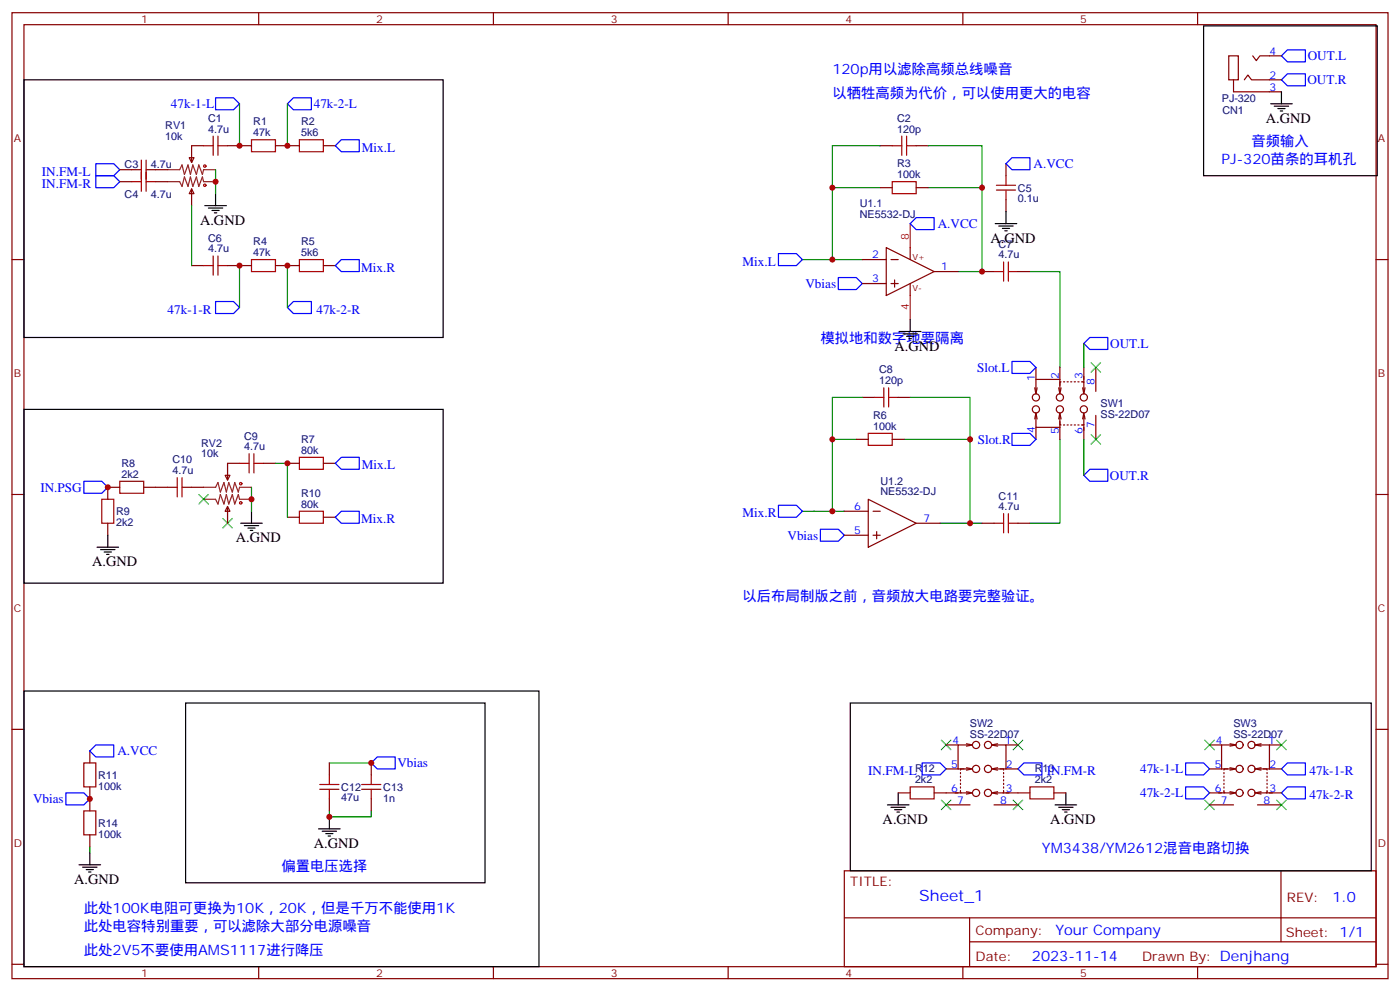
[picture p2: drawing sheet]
<svg xmlns="http://www.w3.org/2000/svg" width="412mm" height="292mm" viewBox="0 0 412 292" stroke-linecap="round" stroke-linejoin="round" font-family="sans-serif">
<g fill="none" stroke="#870000" stroke-width=".35">
<path d="M3.5 3.7h405.4v284.4h-405.4zM7.1 7.3h398.2v277.3h-398.2zM76.2 3.7v3.6M145.3 3.7v3.6M214.5 3.7v3.6M283.6 3.7v3.6M352.8 3.7v3.6M361.9 16.4h2.9v7.1h-2.9zM369 16.4l1.1 1.5 1-1.5h6.4M363.4 23.5v3.5h14.1M366.5 23.5l1.1-1.4 1.1 1.4h8.8M35.3 50h3.5"/>
<path d="M35.3 53.5h3.5M45.9 50h3.5M45.9 53.5h3.5M55.7 46.4h1.4l-.7 1.4zM56.4 55.6l.7 1.4h-1.4zM56.4 55.6v4.9M60 42.9h-3.6v4.9M67 42.9h7.1M81.1 42.9h7.1M95.2 42.9h3.6M259.3 42.9h3.5M259.3 55.2h3.5"/>
<path d="M269.9 42.9h3.5M269.9 55.2h3.5M296.3 48.2v3.5M296.3 58.8v3.5M3.5 76.4h3.6M56.4 78.2h3.6M67 78.2h7.1M81.1 78.2h7.1M95.2 78.2h3.6M254 76.4h7.1M261.1 72.9l14.1 7-14.1 7.1zM262.5 76.4h2.1"/>
<path d="M268.1 72.9v3.5M275.2 79.9h7M289.3 79.9h3.5M299.9 79.9h3.5M405.3 76.4h3.6M254 83.5h7.1M262.5 83.5h2.1M263.5 82.4v2.1M268.1 83.5v3.5M254 117h3.5M264.6 117h3.5M304.8 114.2l.4 1.7"/>
<path d="M305.2 108.2v3.5M305.5 114.2l-.3 1.7M311.9 114.2l.3 1.7 .4-1.7M312.2 111.7h-7v4.2M312.2 108.2v5.3M312.6 112.4h-.4v2.8M313.3 112.4h.3M314.3 112.4h.4M315.4 112.4h.3M316.4 112.4h.4M317.5 112.4h.4M318.6 112.4h.7v2.8"/>
<path d="M318.9 114.2l.4 1.7 .3-1.7M319.3 108.2v4.4M322.8 108.2v7M66.3 139.9h1.4l-.7 1.4zM70.6 136.4h-3.6v4.9M77.6 136.4h3.5M84.7 136.4h3.5M95.2 136.4h3.6M252.2 129.3h3.6M262.8 129.3h3.5M305.2 121.6v4.2h7M305.2 125.8v3.5"/>
<path d="M305.2 121.6l.3 1.7M305.2 121.6l-.4 1.7M311.9 123.3l.3-1.7 .4 1.7M312.2 122.3v2.8h.4M312.2 124v5.3M313.3 125.1h.3M314.3 125.1h.4M315.4 125.1h.3M316.4 125.1h.4M317.5 125.1h.4M318.9 123.3l.4-1.7 .3 1.7M319.3 122.3v2.8h-.7"/>
<path d="M319.3 124.9v4.4M322.8 122.3v7M3.5 145.6h3.6M31.7 154v3.6M35.3 143.4h-3.6v3.6M42.3 143.4h7.1M56.4 143.4h3.6M67 149.1l.7 1.4h-1.4zM67 149.1v4.9M84.7 152.3h3.5M95.2 152.3h3.6M248.7 150.5h7.1"/>
<path d="M248.7 157.6h7.1M255.8 147l14.1 7-14.1 7.1zM257.2 150.5h2.1M257.2 157.6h2.1M258.2 156.5v2.1M269.9 154h7M289.3 154h3.5M299.9 154h3.5M405.3 145.6h3.6M3.5 214.7h3.6M278.7 219.3h3.5M284.7 218.9l1.8 .4"/>
<path d="M286.5 219.3h-4.3v7M286.5 219.3l-1.8 .3M292.1 219.3h4.2v7M292.1 219.3l1.8 .3M293.9 218.9l-1.8 .4M296.3 219.3h3.6M356.3 219.3h3.5M362.3 218.9l1.8 .4M364.1 219.3h-4.3v7M364.1 219.3l-1.8 .3M369.7 219.3h4.2v7M369.7 219.3l1.8 .3"/>
<path d="M371.5 218.9l-1.8 .4M373.9 219.3h3.6M405.3 214.7h3.6M26.5 221.1v3.5M26.5 231.6v7.1M97 224.6v3.5M97 235.2v3.5M109.4 224.6v3.5M109.4 235.2v3.5M264.6 233.4h3.5M275.2 233.4h7.9M278.7 226.3h5.3"/>
<path d="M278.7 236.9h7.1M282.9 232.7v.7h2.9M282.9 227.4v.4M282.9 228.5v.3M282.9 229.5v.4M282.9 230.6v.3M282.9 231.6v.4M284.7 233l1.8 .4-1.8 .4M284.7 226l1.8 .3-1.8 .4M285.8 226.3h-2.9v.4M292.1 226.3l1.8 .4M292.1 233.4l1.8 .4"/>
<path d="M292.8 226.3h2.8v.4M292.8 236.9h7.1M293.9 226l-1.8 .3M293.9 233l-1.8 .4M294.6 226.3h5.3M295.5 233.4h7.9M295.6 232.7v.7h-2.8M295.6 227.4v.4M295.6 228.5v.3M295.6 229.5v.4M295.6 230.6v.3M295.6 231.6v.4"/>
<path d="M310.4 233.4h3.6M356.3 226.3h5.3M356.3 233.4h4.4M356.3 236.9h7.1M360.5 232.7v.7h2.9M360.5 227.4v.4M360.5 228.5v.3M360.5 229.5v.4M360.5 230.6v.3M360.5 231.6v.4M362.3 233l1.8 .4-1.8 .4M362.3 226l1.8 .3-1.8 .4"/>
<path d="M363.4 226.3h-2.9v.4M369.7 226.3l1.8 .4M369.7 233.4l1.8 .4M370.4 226.3h2.8v.4M370.4 236.9h7.1M371.5 226l-1.8 .3M371.5 233l-1.8 .4M372.2 226.3h5.3M373.1 233.4h4.4M373.2 232.7v.7h-2.8M373.2 227.4v.4M373.2 228.5v.3"/>
<path d="M373.2 229.5v.4M373.2 230.6v.3M373.2 231.6v.4M26.5 245.7v3.6M248.7 256.3h156.6v28.3h-156.6zM377.3 256.4v20.8M248.7 270.2h156.5M285.6 277.2h119.6M285.6 270.2v14.1M3.5 283.8h3.6M76.2 284.6v3.5M145.3 284.6v3.5"/>
<path d="M214.5 284.6v3.5M283.6 284.6v3.5M352.8 284.6v3.5M405.3 283.8h3.6"/>
<circle cx="305.2" cy="117" r="1.06"/>
<circle cx="312.2" cy="117" r="1.06"/>
<circle cx="319.3" cy="117" r="1.06"/>
<circle cx="305.2" cy="120.5" r="1.06"/>
<circle cx="312.2" cy="120.5" r="1.06"/>
<circle cx="319.3" cy="120.5" r="1.06"/>
<circle cx="287.5" cy="219.3" r="1.06"/>
<circle cx="291" cy="219.3" r="1.06"/>
<circle cx="365.1" cy="219.3" r="1.06"/>
<circle cx="368.7" cy="219.3" r="1.06"/>
<circle cx="287.5" cy="226.3" r="1.06"/>
<circle cx="287.5" cy="233.4" r="1.06"/>
<circle cx="291" cy="226.3" r="1.06"/>
<circle cx="291" cy="233.4" r="1.06"/>
<circle cx="365.1" cy="233.4" r="1.06"/>
<circle cx="365.1" cy="226.3" r="1.06"/>
<circle cx="368.7" cy="226.3" r="1.06"/>
<circle cx="368.7" cy="233.4" r="1.06"/>
</g>
<g fill="none" stroke="#00f" stroke-width=".35">
<path d="M377.5 16.4l1.7-1.7h5.3v3.5h-5.3zM63.5 28.8h5.3l1.8 1.8-1.8 1.7h-5.3zM84.7 30.6l1.7-1.8h5.3v3.5h-5.3zM377.5 23.5l1.7-1.8h5.3v3.6h-5.3zM28.2 48.2h5.3l1.8 1.8-1.8 1.7h-5.3zM28.2 51.7h5.3l1.8 1.8-1.8 1.7h-5.3zM100.5 41.1h5.3v3.6h-5.3l-1.7-1.8zM298.1 46.4h5.3v3.6h-5.3l-1.8-1.8zM100.5 76.4h5.3v3.5h-5.3l-1.7-1.7zM229.3 74.6h5.3l1.8 1.8-1.8 1.8h-5.3zM269.9 64.1h5.3v3.5h-5.3l-1.8-1.8zM63.5 88.8h5.3l1.8 1.7-1.8 1.8h-5.3z"/>
<path d="M86.4 88.8h5.3v3.5h-5.3l-1.7-1.8zM246.9 81.7h5.3l1.8 1.8-1.8 1.7h-5.3zM298.1 106.4h5.3l1.8 1.8-1.8 1.7h-5.3zM319.3 101.1l1.7-1.8h5.3v3.6h-5.3zM100.5 134.6h5.3v3.5h-5.3l-1.7-1.7zM298.1 127.6h5.3l1.8 1.7-1.8 1.8h-5.3zM319.3 139.9l1.7-1.8h5.3v3.6h-5.3zM24.7 141.7h5.3l1.7 1.7-1.7 1.8h-5.3zM100.5 150.5h5.3v3.5h-5.3l-1.7-1.7zM229.3 148.7h5.3l1.8 1.8-1.8 1.8h-5.3zM241.7 155.8h5.2l1.8 1.8-1.8 1.7h-5.2zM28.2 219.3h5.3v3.5h-5.3l-1.7-1.7z"/>
<path d="M19.4 233.4h5.3l1.8 1.8-1.8 1.7h-5.3zM111.1 222.8h5.3v3.5h-5.3l-1.7-1.7zM271.6 224.6h5.3l1.8 1.7-1.8 1.8h-5.3zM301.6 224.6h5.3v3.5h-5.3l-1.7-1.8zM349.2 231.6h5.3l1.8 1.8-1.8 1.8h-5.3zM349.2 224.6h5.3l1.8 1.7-1.8 1.8h-5.3zM379.2 231.6h5.3v3.6h-5.3l-1.7-1.8zM379.2 224.6h5.3v3.5h-5.3l-1.7-1.8z"/>
</g>
<g fill="none" stroke="#000" stroke-width=".35">
<path d="M354.5 7.6h51.2v44.1h-51.2zM7.1 23.5h123.4v75.8h-123.4zM374.3 30.6h6.3M375.4 31.3h4.2M376.4 32h2.1M377.1 32.7h.7M377.5 27v3.6M63.5 57v3.5M60.3 60.5h6.4M61.4 61.2h4.2M62.4 61.9h2.2M63.1 62.7h.8"/>
<path d="M293.2 65.8h6.3M294.2 66.5h4.2M295.3 67.2h2.1M296 67.9h.7M296.3 62.3v3.5M264.9 97.6h6.4M266 98.3h4.2M267.1 99h2.1M267.8 99.7h.7M268.1 94.1v3.5M7.1 120.5h123.4v51.2h-123.4zM31.7 157.6v3.5"/>
<path d="M70.9 154h6.4M72 154.7h4.2M73 155.4h2.1M73.7 156.1h.7M74.1 150.5v3.5M28.6 161.1h6.3M29.6 161.8h4.3M30.7 162.5h2.1M31.4 163.2h.7M7.1 203.4h151.6v81.2h-151.6zM54.7 206.9h88.2v53h-88.2zM250.5 206.9h153.4v49.4h-153.4z"/>
<path d="M261.4 236.9h6.4M262.5 237.6h4.2M263.5 238.3h2.1M264.2 239h.7M264.6 233.4v3.5M310.8 236.9h6.3M311.9 237.6h4.2M312.9 238.3h2.1M313.6 239h.7M314 233.4v3.5M23.3 254.6h6.3M24.3 255.3h4.3"/>
<path d="M25.4 256h2.1M26.1 256.7h.7M26.5 251v3.6M93.8 244h6.4M94.9 244.7h4.2M96 245.4h2.1M96.7 246.1h.7M97 240.5v3.5"/>
</g>
<g fill="none" stroke="#008700" stroke-width=".35">
<path d="M70.6 30.6v12.3M84.7 30.6v12.3M63.5 50v7M259.3 55.2h-14.1v21.2M259.3 42.9h-14.1v12.3M273.4 55.2h15.9v24.7h-7.1M273.4 42.9h15.9v12.3M56.4 60.5v17.7M70.6 78.2v12.3M84.7 78.2v12.3M236.4 76.4h17.6M303.4 79.9h8.8v28.3"/>
<path d="M254 117h-8.8v12.3M268.1 117h17.7v12.3M319.3 101.1v7.1M81.1 136.4h3.6v15.9M252.2 129.3h-7v21.2M266.3 129.3h19.5v24.7h-8.9M312.2 129.3v24.7h-8.8M319.3 129.3v10.6M74.1 143.4v7.1M236.4 150.5h12.3M285.8 154h3.5M97 238.7v1.8h12.4v-1.8"/>
<path d="M97 224.6h12.4M26.5 249.3v1.7"/>
</g>
<g fill="none" stroke="#a10000" stroke-width=".35">
<path d="M38.8 50h2.8M38.8 53.5h2.8M41.6 47.1v9.2M43 50h2.9M43 47.1v9.2M43 53.5h2.9M60 42.9h2.8M62.8 40.1v5.6M64.2 42.9h2.8M64.2 40.1v5.6M74.1 41.1h7v3.6h-7zM88.2 41.1h7v3.6h-7z"/>
<path d="M262.8 53.5h7.1v3.5h-7.1zM262.8 42.9h2.8M265.6 40.1v5.6M267.1 42.9h2.8M267.1 40.1v5.6M293.5 56h5.7M293.5 54.5h5.7M296.3 51.7v2.8M296.3 56v2.8M60 78.2h2.8M62.8 75.4v5.6M64.2 78.2h2.8"/>
<path d="M64.2 75.4v5.6M74.1 76.4h7v3.5h-7zM88.2 76.4h7v3.5h-7zM292.8 79.9h2.8M295.6 77.1v5.7M297 77.1v5.7M297 79.9h2.9M257.5 117h2.8M260.3 114.2v5.6M261.8 117h2.8M261.8 114.2v5.6M70.6 136.4h2.8"/>
<path d="M73.4 133.6v5.6M74.8 136.4h2.8M74.8 133.6v5.6M88.2 134.6h7v3.5h-7zM255.8 127.6h7v3.5h-7zM30 147h3.5v7h-3.5zM35.3 141.7h7v3.5h-7zM49.4 143.4h2.8M52.2 140.6v5.7M53.6 143.4h2.8M53.6 140.6v5.7M88.2 150.5h7v3.5h-7z"/>
<path d="M292.8 154h2.8M295.6 151.2v5.6M297 154h2.9M297 151.2v5.6M24.7 238.7h3.5v7h-3.5zM24.7 224.6h3.5v7h-3.5zM94.2 232.3h5.6M94.2 230.9h5.6M97 228.1v2.8M97 232.3v2.9M106.5 232.3h5.7M106.5 230.9h5.7"/>
<path d="M109.4 228.1v2.8M109.4 232.3v2.9M268.1 231.6h7.1v3.6h-7.1zM303.4 231.6h7v3.6h-7z"/>
<circle cx="60.3" cy="48.9" r=".35"/>
<circle cx="60.3" cy="54.5" r=".35"/>
<circle cx="70.9" cy="142.4" r=".35"/>
<circle cx="70.9" cy="148" r=".35"/>
</g>
<path d="M268.1 65.8v7.1M268.1 87v7.1" fill="none" stroke="#f00" stroke-width=".35"/>
<g fill="none" stroke="#3c3" stroke-width=".35">
<path d="M321.4 106.8l2.8 2.8M324.2 106.8l-2.8 2.8M321.4 127.9l2.8 2.8M324.2 127.9l-2.8 2.8M58.6 145.6l2.8 2.8M61.4 145.6l-2.8 2.8M65.6 152.6l2.8 2.8M68.4 152.6l-2.8 2.8M277.3 217.9l2.8 2.8M280.1 217.9l-2.8 2.8M298.4 217.9l2.9 2.8M301.3 217.9l-2.9 2.8"/>
<path d="M354.9 217.9l2.8 2.8M357.7 217.9l-2.8 2.8M376.1 217.9l2.8 2.8M378.9 217.9l-2.8 2.8M277.3 235.5l2.8 2.8M280.1 235.5l-2.8 2.8M298.4 235.5l2.9 2.8M301.3 235.5l-2.9 2.8M354.9 235.5l2.8 2.8M357.7 235.5l-2.8 2.8M376.1 235.5l2.8 2.8M378.9 235.5l-2.8 2.8"/>
</g>
<path d="M49.4 50h3.5l.7-1.5 .7 2.9 1.1-2.9 .7 2.9 .7-2.9 1.1 2.9 .7-2.9 1 2.9 .4-1.4h3.5M49.4 53.5h3.5l.7 1.4 .7-2.8 1.1 2.8 .7-2.8 .7 2.8 1.1-2.8 .7 2.8 1-2.8 .4 1.4h3.5M60 143.4h3.5l.7-1.4 .7 2.9 1.1-2.9 .7 2.9 .7-2.9 1 2.9 .7-2.9 1.1 2.9 .4-1.5h3.5M60 147h3.5l.7 1.4 .7-2.8 1.1 2.8 .7-2.8 .7 2.8 1-2.8 .7 2.8 1.1-2.8 .4 1.4h3.5" fill="none" stroke="#8c2424" stroke-width=".35"/>
<g fill="#c00">
<circle cx="26.5" cy="235.2" r=".88"/>
<circle cx="109.4" cy="224.6" r=".88"/>
<circle cx="97" cy="240.5" r=".88"/>
<circle cx="285.8" cy="154" r=".88"/>
<circle cx="289.3" cy="79.9" r=".88"/>
<circle cx="245.2" cy="76.4" r=".88"/>
<circle cx="245.2" cy="55.2" r=".88"/>
<circle cx="289.3" cy="55.2" r=".88"/>
<circle cx="245.2" cy="150.5" r=".88"/>
<circle cx="245.2" cy="129.3" r=".88"/>
<circle cx="285.8" cy="129.3" r=".88"/>
<circle cx="63.5" cy="53.5" r=".88"/>
<circle cx="74.1" cy="147" r=".88"/>
<circle cx="31.8" cy="143.4" r=".88"/>
<circle cx="84.7" cy="78.2" r=".88"/>
<circle cx="84.7" cy="42.9" r=".88"/>
<circle cx="84.7" cy="136.4" r=".88"/>
<circle cx="70.6" cy="42.9" r=".88"/>
<circle cx="70.6" cy="78.2" r=".88"/>
</g>
<text font-size="4.6" fill="#00f" x="270.8" y="265.4">Sheet_1</text>
<g font-size="4.2" fill="#00f">
<text x="245.2" y="21.7">120p用以滤除高频总线噪音</text>
<text x="245.2" y="28.8">以牺牲高频为代价，可以使用更大的电容</text>
<text x="368.7" y="42.9">音频输入</text>
<text x="359.8" y="48.2">PJ-320苗条的耳机孔</text>
<text x="241.7" y="101.1">模拟地和数字地要隔离</text>
<text x="218.7" y="177">以后布局制版之前，音频放大电路要完整验证。</text>
<text x="306.9" y="251">YM3438/YM2612混音电路切换</text>
<text x="82.9" y="256.3">偏置电压选择</text>
<text x="24.7" y="268.7">此处100K电阻可更换为10K，20K，但是千万不能使用1K</text>
<text x="392.5" y="265.6">1.0</text>
<text x="24.7" y="274">此处电容特别重要，可以滤除大部分电源噪音</text>
<text x="310.9" y="275.2">Your Company</text>
<text x="24.7" y="281">此处2V5不要使用AMS1117进行降压</text>
<text x="304" y="283">2023-11-14</text>
</g>
<g font-size="4.2">
<text x="372.9" y="36.2">A.GND</text>
<text x="58.9" y="66.2">A.GND</text>
<text x="291.7" y="71.5">A.GND</text>
<text x="263.5" y="103.2">A.GND</text>
<text x="69.5" y="159.7">A.GND</text>
<text x="27.2" y="166.7">A.GND</text>
<text x="260" y="242.6">A.GND</text>
<text x="309.4" y="242.6">A.GND</text>
<text x="92.4" y="249.6">A.GND</text>
<text x="21.9" y="260.2">A.GND</text>
</g>
<g font-size="3.9" fill="#00f">
<text x="385.2" y="17.7">OUT.L</text>
<text x="385.1" y="24.8">OUT.R</text>
<text x="50.4" y="31.8">47k-1-L</text>
<text x="92.4" y="31.8">47k-2-L</text>
<text x="106.6" y="44.7">Mix.L</text>
<text x="12.3" y="51.7">IN.FM-L</text>
<text x="304.5" y="49.4">A.VCC</text>
<text x="12.3" y="55.2">IN.FM-R</text>
<text x="276.2" y="67.1">A.VCC</text>
<text x="106.4" y="79.9">Mix.R</text>
<text x="218.7" y="78.2">Mix.L</text>
<text x="237.3" y="84.7">Vbias</text>
<text x="49.4" y="92.3">47k-1-R</text>
<text x="93.2" y="92.3">47k-2-R</text>
<text x="327" y="102.4">OUT.L</text>
<text x="287.8" y="109.5">Slot.L</text>
<text x="288" y="130.6">Slot.R</text>
<text x="106.6" y="138.1">Mix.L</text>
<text x="326.9" y="141.2">OUT.R</text>
<text x="11.9" y="144.7">IN.PSG</text>
<text x="106.4" y="154">Mix.R</text>
<text x="218.7" y="152.3">Mix.R</text>
<text x="232" y="158.8">Vbias</text>
<text x="34.6" y="222.3">A.VCC</text>
<text x="117.1" y="225.8">Vbias</text>
<text x="335.9" y="227.6">47k-1-L</text>
<text x="255.8" y="228.1">IN.FM-L</text>
<text x="308.3" y="228.1">IN.FM-R</text>
<text x="385.8" y="228.1">47k-1-R</text>
<text x="9.7" y="236.4">Vbias</text>
<text x="335.9" y="234.7">47k-2-L</text>
<text x="385.8" y="235.2">47k-2-R</text>
</g>
<g font-size="3.9" fill="#800">
<text x="250.5" y="260.9">TITLE:</text>
<text x="379.1" y="265.6">REV:</text>
<text x="287.4" y="275.1">Company:</text>
<text x="378.7" y="275.7">Sheet: 1/1</text>
<text x="287.4" y="282.8">Date:</text>
<text x="336.4" y="282.9">Drawn By: Denjhang</text>
</g>
<g font-size="3.2" fill="#800">
<text x="41.6" y="6.7">1</text>
<text x="110.8" y="6.7">2</text>
<text x="179.9" y="6.7">3</text>
<text x="249.1" y="6.7">4</text>
<text x="318.2" y="6.7">5</text>
<text x="4.1" y="41.8">A</text>
<text x="405.9" y="41.8">A</text>
<text x="4.1" y="111">B</text>
<text x="405.9" y="111">B</text>
<text x="4.1" y="180.1">C</text>
<text x="405.9" y="180.1">C</text>
<text x="4.1" y="249.3">D</text>
<text x="405.9" y="249.3">D</text>
<text x="41.6" y="287.5">1</text>
<text x="110.8" y="287.5">2</text>
<text x="179.9" y="287.5">3</text>
<text x="249.1" y="287.5">4</text>
<text x="318.2" y="287.5">5</text>
</g>
<g font-size="3.2" fill="#00f">
<text x="373.9" y="16.1">4</text>
<text x="373.9" y="23.1">2</text>
<text x="373.9" y="26.7">3</text>
<text x="256.9" y="76.1">2</text>
<text x="256.9" y="83.1">3</text>
<text x="277.3" y="79.6">1</text>
<text x="304.8" y="112" transform="rotate(-90 304.8 112)">1</text>
<text x="311.9" y="111.7" transform="rotate(-90 311.9 111.7)">2</text>
<text x="318.9" y="111.7" transform="rotate(-90 318.9 111.7)">3</text>
<text x="322.4" y="113.5" transform="rotate(-90 322.4 113.5)">8</text>
<text x="304.8" y="127.5" transform="rotate(-90 304.8 127.5)">4</text>
<text x="311.9" y="127.8" transform="rotate(-90 311.9 127.8)">5</text>
<text x="318.9" y="127.8" transform="rotate(-90 318.9 127.8)">6</text>
<text x="322.4" y="126.1" transform="rotate(-90 322.4 126.1)">7</text>
<text x="251.6" y="150.1">6</text>
<text x="272" y="153.7">7</text>
<text x="251.6" y="157.2">5</text>
<text x="280.6" y="218.9">4</text>
<text x="296" y="218.9">1</text>
<text x="358.2" y="218.9">4</text>
<text x="373.6" y="218.9">1</text>
<text x="280.2" y="226">5</text>
<text x="296.3" y="226">2</text>
<text x="357.8" y="226">5</text>
<text x="373.9" y="226">2</text>
<text x="280.2" y="233">6</text>
<text x="296.3" y="233">3</text>
<text x="357.8" y="233">6</text>
<text x="373.9" y="233">3</text>
<text x="282" y="236.6">7</text>
<text x="294.6" y="236.6">8</text>
<text x="359.6" y="236.6">7</text>
<text x="372.2" y="236.6">8</text>
</g>
<g font-size="3.2" fill="#000080">
<text x="359.9" y="30">PJ-320</text>
<text x="61.3" y="36">C1</text>
<text x="264.2" y="35.8">C2</text>
<text x="360.1" y="33.5">CN1</text>
<text x="48.7" y="41.1">10k</text>
<text x="48.7" y="38">RV1</text>
<text x="61.3" y="39">4.7u</text>
<text x="74.6" y="40.1">47k</text>
<text x="74.6" y="36.9">R1</text>
<text x="88.7" y="40.1">5k6</text>
<text x="88.7" y="36.9">R2</text>
<text x="264.2" y="39">120p</text>
<text x="36.7" y="49.3">C3</text>
<text x="44.4" y="49.3">4.7u</text>
<text x="264.2" y="52.4">100k</text>
<text x="264.2" y="49.2">R3</text>
<text x="36.7" y="58.2">C4</text>
<text x="44.4" y="58.2">4.7u</text>
<text x="299.9" y="59.5">0.1u</text>
<text x="299.9" y="56.4">C5</text>
<text x="253.3" y="64.1">NE5532-DJ</text>
<text x="253.3" y="60.9">U1.1</text>
<text x="61.3" y="71.3">C6</text>
<text x="61.3" y="74.3">4.7u</text>
<text x="74.6" y="75.4">47k</text>
<text x="74.6" y="72.2">R4</text>
<text x="88.7" y="75.4">5k6</text>
<text x="88.7" y="72.2">R5</text>
<text x="294.2" y="76.1">4.7u</text>
<text x="294.2" y="73">C7</text>
<text x="259" y="113.1">120p</text>
<text x="259" y="109.9">C8</text>
<text x="324.2" y="119.9">SW1</text>
<text x="257.2" y="123.3">R6</text>
<text x="324.2" y="123">SS-22D07</text>
<text x="59.3" y="131.5">RV2</text>
<text x="71.9" y="129.5">C9</text>
<text x="88.7" y="130.4">R7</text>
<text x="257.2" y="126.5">100k</text>
<text x="35.8" y="137.4">R8</text>
<text x="50.8" y="136.4">C10</text>
<text x="59.3" y="134.6">10k</text>
<text x="71.9" y="132.5">4.7u</text>
<text x="88.7" y="133.6">80k</text>
<text x="35.8" y="140.6">2k2</text>
<text x="50.8" y="139.6">4.7u</text>
<text x="259.3" y="142.6">U1.2</text>
<text x="88.7" y="149.4">80k</text>
<text x="88.7" y="146.3">R10</text>
<text x="259.3" y="145.8">NE5532-DJ</text>
<text x="294.2" y="147.1">C11</text>
<text x="34.2" y="154.8">2k2</text>
<text x="34.2" y="151.6">R9</text>
<text x="294.2" y="150.1">4.7u</text>
<text x="285.7" y="214.1">SW2</text>
<text x="363.3" y="214.1">SW3</text>
<text x="285.7" y="217.2">SS-22D07</text>
<text x="363.3" y="217.2">SS-22D07</text>
<text x="269.5" y="227.4">R12</text>
<text x="304.8" y="227.4">R13</text>
<text x="28.9" y="232.5">100k</text>
<text x="28.9" y="229.2">R11</text>
<text x="100.5" y="232.8">C12</text>
<text x="112.9" y="232.8">C13</text>
<text x="269.5" y="230.6">2k2</text>
<text x="304.8" y="230.6">2k2</text>
<text x="100.5" y="235.9">47u</text>
<text x="112.9" y="235.9">1n</text>
<text x="28.9" y="243.3">R14</text>
<text x="28.9" y="246.6">100k</text>
</g>
<g font-size="3.2" fill="#f00">
<text x="267.8" y="70.8" transform="rotate(-90 267.8 70.8)">8</text>
<text x="267.8" y="91.1" transform="rotate(-90 267.8 91.1)">4</text>
</g>
<g font-size="2.5" fill="#800">
<text x="268.8" y="76.4">V+</text>
<text x="268.8" y="85.6">V-</text>
</g>
</svg>
